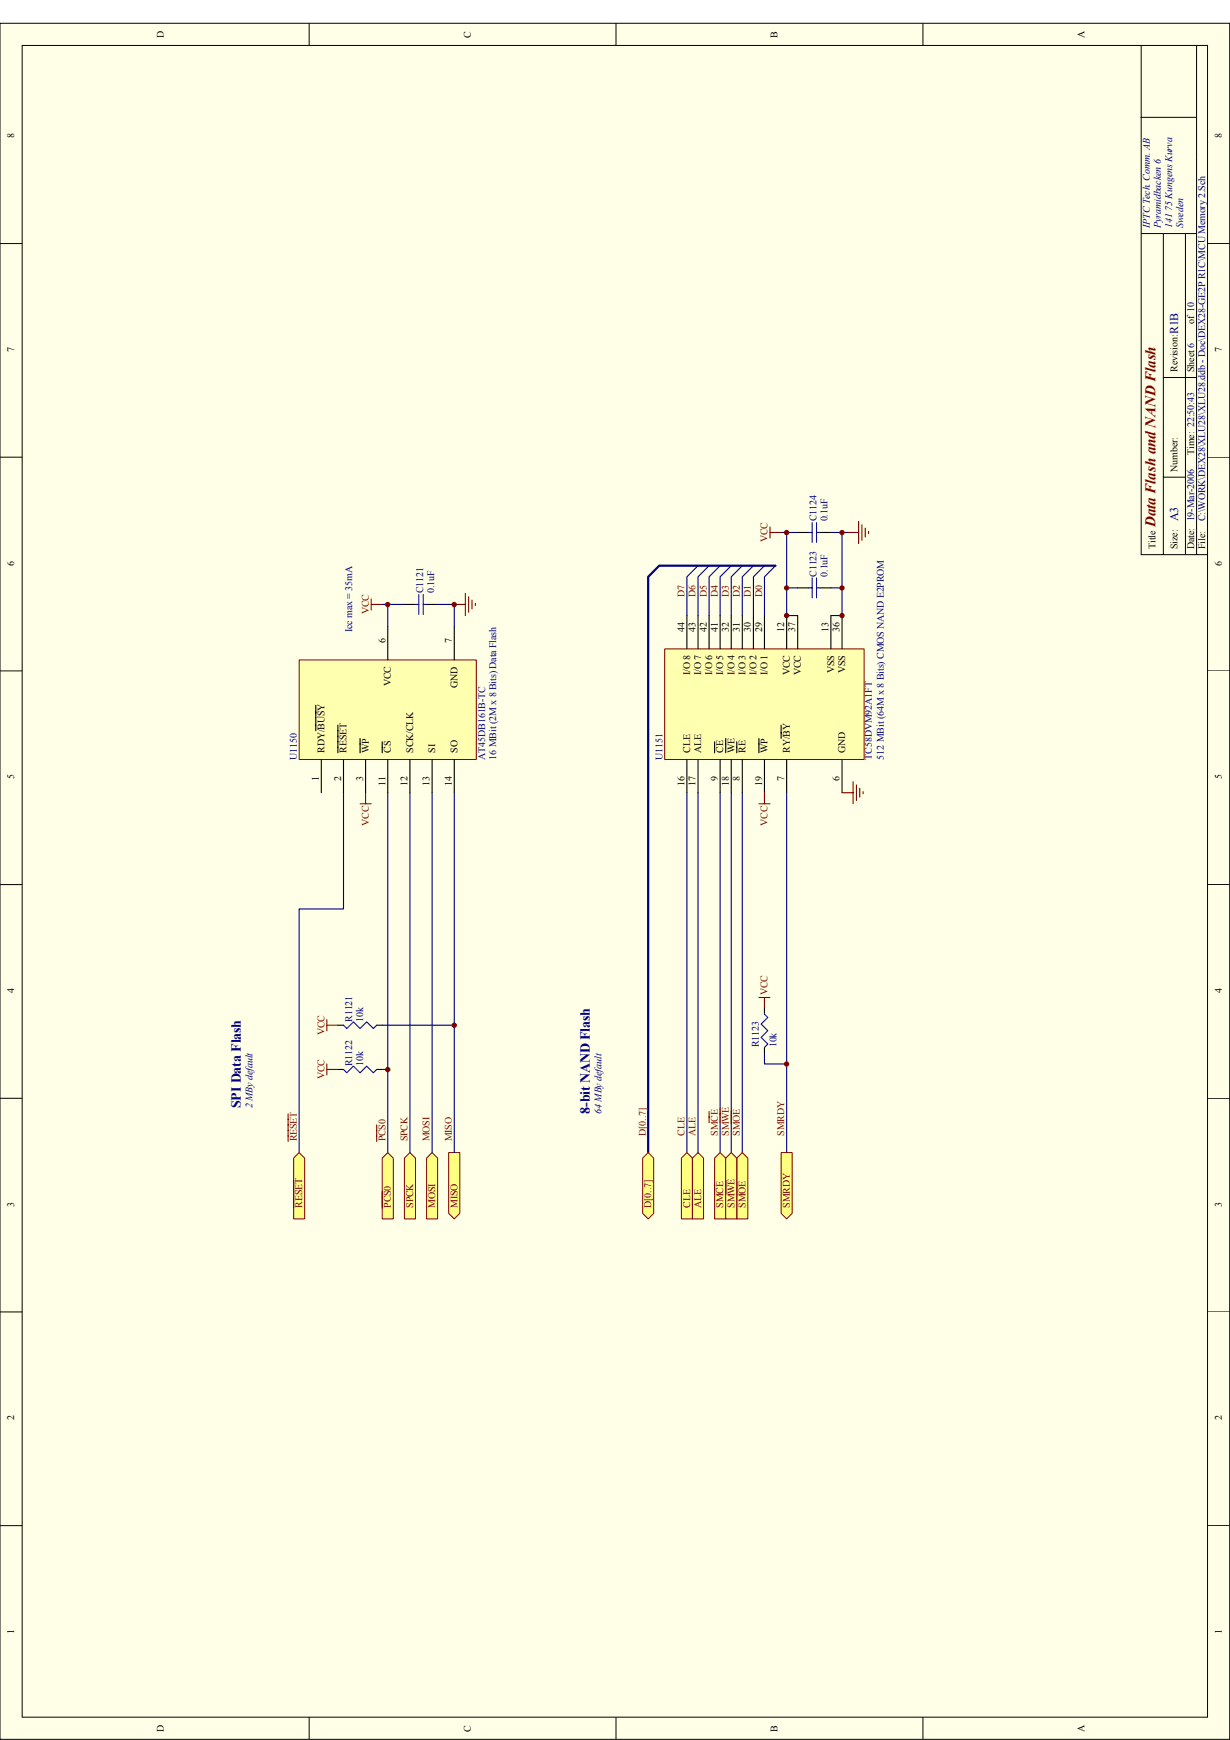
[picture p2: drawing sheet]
<svg xmlns="http://www.w3.org/2000/svg" width="297mm" height="420mm" viewBox="0 0 297 420" stroke-linecap="round" stroke-linejoin="round" font-family="sans-serif">
<path d="M0 5.6h297v414.4h-297z" fill="#ffffe8"/>
<g fill="none" stroke="#000" stroke-width=".24">
<path d="M0 5.6h297v414.4h-297zM5.4 11h286.2v403.6h-286.2zM74.7 5.6v5.4M148.8 5.6v5.4M222.9 5.6v5.4M275.6 11v17.3h13.4M289 11v122.9M275.6 28.3v105.6h16M0 58.8h5.4M275.6 56.4h13.4M280.9 56.4v77.5M286.3 56.4v77.5"/>
<path d="M291.6 58.8h5.4M280.9 91.2h8.1M0 110.4h5.4M280.9 115.2h5.4M291.6 110.4h5.4M0 162h5.4M291.6 162h5.4M0 213.6h5.4M291.6 213.6h5.4M0 265.2h5.4M291.6 265.2h5.4M0 316.8h5.4"/>
<path d="M291.6 316.8h5.4M0 368.4h5.4M291.6 368.4h5.4M74.7 414.6v5.4M148.8 414.6v5.4M222.9 414.6v5.4"/>
</g>
<path d="M89.6 144.6v2.7M89.6 146h2.7M109.7 146h2.7M112.4 143.3v5.3M113.2 144.1v3.7M114 144.9v2.1M114.8 145.7v.5M78.9 246.2v2.7M78.9 247.6h2.7" fill="none" stroke="#800000" stroke-width=".27"/>
<path d="M97.7 146h2.6M103 146h2.7" fill="none" stroke="#000" stroke-width=".27"/>
<path d="M100.3 146h.8M101.1 143.6v4.8M102.2 146h.8M102.2 143.6v4.8" fill="none" stroke="#00f" stroke-width=".27"/>
<path d="M93.6 191.4v86.9M92.3 247.6h17.4" fill="none" stroke="#000080" stroke-width=".27"/>
<g fill="#ffff80" stroke="#800000" stroke-width=".24">
<path d="M97.7 279.6l1.3-1.3 1.3 1.3v14.7h-2.6z" fill-rule="evenodd"/>
<path d="M108.4 278.3h2.6v14.7l-1.3 1.3-1.3-1.3z" fill-rule="evenodd"/>
<path d="M104.4 278.3l1.3 1.3v14.7h-2.7v-14.7z" fill-rule="evenodd"/>
<path d="M92.3 279.6l1.3-1.3 1.4 1.3v14.7h-2.7z" fill-rule="evenodd"/>
</g>
<path d="M78.9 256.9v2.7M78.9 258.2h2.7M69.6 269v6.6M91 271.6v4M92.3 287.7v4" fill="none" stroke="#800000" stroke-width=".27"/>
<path d="M83 191.4v28.1h-10.8v58.8" fill="none" stroke="#000080" stroke-width=".27"/>
<path d="M70.9 279.6l1.3-1.3 1.4 1.3v14.7h-2.7z" fill-rule="evenodd" fill="#ffff80" stroke="#800000" stroke-width=".24"/>
<path d="M87 194.1h2.6M88.3 191.4v2.7M70.9 285v6.7" fill="none" stroke="#800000" stroke-width=".27"/>
<path d="M92.3 146h2.7M105.7 146h4M99 191.4v86.9M104.4 191.4v86.9M109.7 191.4v86.9M165.9 191.4v86.9M168.6 191.4v86.9M173.9 191.4v86.9M176.6 191.4v86.9M179.3 191.4v86.9M190 191.4v86.9M92.3 258.2h1.3" fill="none" stroke="#000080" stroke-width=".27"/>
<path d="M187.3 136.6h-28.1l-2.7 2.7v139" fill="none" stroke="#000080" stroke-width=".53"/>
<path d="M160.5 156.7h48.2v26.7h-48.2z" fill="#ffffb0"/>
<path d="M160.5 156.7h48.2v26.7h-48.2z" fill="none" stroke="#800000" stroke-width=".24"/>
<g fill="none" stroke="#000" stroke-width=".27">
<path d="M165.9 148.6v8.1M168.6 148.6v8.1M171.2 148.6v8.1M173.9 148.6v8.1M176.6 148.6v8.1M179.3 148.6v8.1M181.9 148.6v8.1M184.6 148.6v8.1M190 148.6v8.1M192.6 148.6v8.1M200.7 148.6v8.1M203.3 148.6v8.1"/>
<path d="M172.6 179.1v2.7M175.3 178.3v3.5M177.9 179.1v2.7M183.3 178.3v3.5M188.6 175.1v3.2M165.9 183.4v8M168.6 183.4v8M173.9 183.4v8M176.6 183.4v8M179.3 183.4v8M184.6 183.4v8M190 183.4v8"/>
<path d="M203.3 183.4v8"/>
</g>
<path d="M168.6 136.6l-2.7 2.7v9.3M171.2 136.6l-2.6 2.7v9.3M173.9 136.6l-2.7 2.7v9.3M176.6 136.6l-2.7 2.7v9.3M179.3 136.6l-2.7 2.7v9.3M181.9 136.6l-2.6 2.7v9.3M184.6 136.6l-2.7 2.7v9.3M187.3 136.6l-2.7 2.7v9.3" fill="none" stroke="#000080" stroke-width=".27"/>
<g fill="#ffff80" stroke="#800000" stroke-width=".24">
<path d="M155.2 279.6l1.3-1.3 1.4 1.3v13.4l-1.4 1.3-1.3-1.3z" fill-rule="evenodd"/>
<path d="M164.5 279.6l1.4-1.3 1.3 1.3v14.7h-2.7z" fill-rule="evenodd"/>
<path d="M167.2 279.6l1.4-1.3 1.3 1.3v14.7h-2.7z" fill-rule="evenodd"/>
<path d="M172.6 279.6l1.3-1.3 1.4 1.3v14.7h-2.7z" fill-rule="evenodd"/>
</g>
<path d="M172.6 285.8v2.7" fill="none" stroke="#800000" stroke-width=".27"/>
<path d="M177.9 279.6l1.4-1.3 1.3 1.3v14.7h-2.7z" fill-rule="evenodd" fill="#ffff80" stroke="#800000" stroke-width=".24"/>
<path d="M177.9 285.5v3.2" fill="none" stroke="#800000" stroke-width=".27"/>
<path d="M176.6 278.3l1.3 1.3v14.7h-2.6v-14.7z" fill-rule="evenodd" fill="#ffff80" stroke="#800000" stroke-width=".24"/>
<path d="M175.3 285v3.5" fill="none" stroke="#800000" stroke-width=".27"/>
<path d="M188.6 278.3h2.7v14.7l-1.3 1.3-1.4-1.3z" fill-rule="evenodd" fill="#ffff80" stroke="#800000" stroke-width=".24"/>
<g fill="none" stroke="#800000" stroke-width=".27">
<path d="M185.9 128.6h2.7M185.9 127.2v2.7M204.7 128.6h2.6M207.3 125.9v5.4M208.2 126.7v3.8M209 127.5v2.2M209.8 128.3v.6M183.3 194.1h2.6M184.6 191.4v2.7M203.3 191.4h2.7M206 188.7v5.4M206.8 189.5v3.8"/>
<path d="M207.6 190.3v2.2M208.4 191.1v.6M183.3 240.9h2.6M184.6 240.9v2.7M171.2 268.4v2.7M173.9 267.6v3.5M176.6 268.2v3.1"/>
</g>
<path d="M192.6 128.6h2.7M198 128.6h2.7M192.6 142h2.7M198 142h2.7" fill="none" stroke="#000" stroke-width=".27"/>
<path d="M195.3 128.6h.8M196.1 126.2v4.8M196.1 139.5v4.9M197.2 126.2v4.8M197.2 139.5v4.9M197.2 128.6h.8M195.3 142h.8M197.2 142h.8" fill="none" stroke="#00f" stroke-width=".27"/>
<path d="M188.6 128.6h1.4v20h2.6M190 128.6h2.6M200.7 128.6h2.6M204.7 128.6h-1.4v20h-2.6M190 142h2.6M200.7 142h2.6M184.6 254.2v2.7h5.4" fill="none" stroke="#000080" stroke-width=".27"/>
<path d="M72.3 159.4h42.7v24h-42.7z" fill="#ffffb0"/>
<path d="M72.2 159.4h42.8v24h-42.8z" fill="none" stroke="#800000" stroke-width=".24"/>
<g fill="none" stroke="#000" stroke-width=".27">
<path d="M93.6 151.3v8M109.7 151.3v8M76.3 170.3v6.1M81.6 175.1v6.7M87 178.3v3.5M92.3 179.1v2.7M77.6 183.4v8M83 183.4v8M88.3 183.4v8M93.6 183.4v8M99 183.4v8M104.4 183.4v8"/>
<path d="M109.7 183.4v8M81.6 258.2h1.4M81.6 247.6h1.4M91 258.2h1.3M91 247.6h1.3M184.6 243.6v1.3M184.6 252.9v1.3"/>
</g>
<path d="M93.6 146v5.3M95 146h2.7M109.7 146v5.3" fill="none" stroke="#000080" stroke-width=".27"/>
<path d="M83 258.2l.8 .8 1.5-1.6 1.7 1.6 1.6-1.6 1.6 1.6 .8-.8M83 247.6l.8 .8 1.5-1.6 1.7 1.6 1.6-1.6 1.6 1.6 .8-.8M184.6 244.9l.8 .8-1.6 1.6 1.6 1.6-1.6 1.6 1.6 1.6-.8 .8" fill="none" stroke="#00f" stroke-width=".27"/>
<g fill="#800000" stroke="#800000" stroke-width=".24">
<circle cx="109.7" cy="146" r=".53"/>
<circle cx="109.7" cy="247.6" r=".53"/>
<circle cx="93.6" cy="258.3" r=".53"/>
<circle cx="190" cy="148.6" r=".52"/>
<circle cx="203.3" cy="148.6" r=".52"/>
<circle cx="190" cy="128.6" r=".52"/>
<circle cx="203.3" cy="128.6" r=".52"/>
<circle cx="190" cy="142" r=".52"/>
<circle cx="203.3" cy="142" r=".52"/>
<circle cx="190" cy="256.9" r=".52"/>
<circle cx="93.6" cy="146" r=".53"/>
</g>
<text font-size="3.6" fill="#800000" x="279.1" y="127.2" transform="rotate(-90 279.1 127.2)">Data Flash and NAND Flash</text>
<g font-size="3.4" fill="#000080">
<text x="58.1" y="267.6" transform="rotate(-90 58.1 267.6)">SPI Data Flash</text>
<text x="142.4" y="269" transform="rotate(-90 142.4 269)">8-bit NAND Flash</text>
</g>
<g font-size="2.9" fill="#000080">
<text x="284.5" y="80.7" transform="rotate(-90 284.5 80.7)">R1B</text>
<text x="284.5" y="125.9" transform="rotate(-90 284.5 125.9)">A3</text>
</g>
<g font-size="2.4">
<text x="39.6" y="9.1" transform="rotate(-90 39.6 9.1)">D</text>
<text x="113.7" y="9.1" transform="rotate(-90 113.7 9.1)">C</text>
<text x="187.8" y="9.1" transform="rotate(-90 187.8 9.1)">B</text>
<text x="261.9" y="9.1" transform="rotate(-90 261.9 9.1)">A</text>
<text x="3.4" y="33.4" transform="rotate(-90 3.4 33.4)">8</text>
<text x="295.1" y="33.4" transform="rotate(-90 295.1 33.4)">8</text>
<text x="288.4" y="78.3" transform="rotate(-90 288.4 78.3)">of 10</text>
<text x="3.4" y="85" transform="rotate(-90 3.4 85)">7</text>
<text x="284.4" y="89.8" transform="rotate(-90 284.4 89.8)">Revision:</text>
<text x="288.4" y="89.8" transform="rotate(-90 288.4 89.8)">Sheet 6</text>
<text x="295.1" y="85" transform="rotate(-90 295.1 85)">7</text>
<text x="284.4" y="113.9" transform="rotate(-90 284.4 113.9)">Number:</text>
<text x="288.4" y="109.9" transform="rotate(-90 288.4 109.9)">Time: 22:50:43</text>
<text x="3.4" y="136.6" transform="rotate(-90 3.4 136.6)">6</text>
<text x="279" y="132.6" transform="rotate(-90 279 132.6)">Title</text>
<text x="284.4" y="132.6" transform="rotate(-90 284.4 132.6)">Size:</text>
<text x="288.4" y="132.6" transform="rotate(-90 288.4 132.6)">Date: 19-Mar-2006</text>
<text x="291.1" y="132.6" transform="rotate(-90 291.1 132.6)">File:</text>
<text x="295.1" y="136.6" transform="rotate(-90 295.1 136.6)">6</text>
<text x="93.1" y="155.3" transform="rotate(-90 93.1 155.3)">6</text>
<text x="109.1" y="155.3" transform="rotate(-90 109.1 155.3)">7</text>
<text x="165.3" y="152.6" transform="rotate(-90 165.3 152.6)">44</text>
<text x="168" y="152.6" transform="rotate(-90 168 152.6)">43</text>
<text x="170.7" y="152.6" transform="rotate(-90 170.7 152.6)">42</text>
<text x="173.3" y="152.6" transform="rotate(-90 173.3 152.6)">41</text>
<text x="176" y="152.6" transform="rotate(-90 176 152.6)">32</text>
<text x="178.7" y="152.6" transform="rotate(-90 178.7 152.6)">31</text>
<text x="181.4" y="152.6" transform="rotate(-90 181.4 152.6)">30</text>
<text x="184" y="152.6" transform="rotate(-90 184 152.6)">29</text>
<text x="189.4" y="152.6" transform="rotate(-90 189.4 152.6)">12</text>
<text x="192.1" y="152.6" transform="rotate(-90 192.1 152.6)">37</text>
<text x="200.1" y="152.6" transform="rotate(-90 200.1 152.6)">13</text>
<text x="202.8" y="152.6" transform="rotate(-90 202.8 152.6)">36</text>
<text x="94.4" y="165.7" transform="rotate(-90 94.4 165.7)">VCC</text>
<text x="110.4" y="166" transform="rotate(-90 110.4 166)">GND</text>
<text x="166.6" y="163.1" transform="rotate(-90 166.6 163.1)">I/O 8</text>
<text x="169.3" y="163.1" transform="rotate(-90 169.3 163.1)">I/O 7</text>
<text x="172" y="163.1" transform="rotate(-90 172 163.1)">I/O 6</text>
<text x="174.7" y="163.1" transform="rotate(-90 174.7 163.1)">I/O 5</text>
<text x="177.4" y="163.1" transform="rotate(-90 177.4 163.1)">I/O 4</text>
<text x="180" y="163.1" transform="rotate(-90 180 163.1)">I/O 3</text>
<text x="182.7" y="163.1" transform="rotate(-90 182.7 163.1)">I/O 2</text>
<text x="185.4" y="163.1" transform="rotate(-90 185.4 163.1)">I/O 1</text>
<text x="190.7" y="163.1" transform="rotate(-90 190.7 163.1)">VCC</text>
<text x="193.4" y="163.1" transform="rotate(-90 193.4 163.1)">VCC</text>
<text x="201.4" y="162.6" transform="rotate(-90 201.4 162.6)">VSS</text>
<text x="204.1" y="162.6" transform="rotate(-90 204.1 162.6)">VSS</text>
<text x="78.4" y="181.8" transform="rotate(-90 78.4 181.8)">RDY/BUSY</text>
<text x="83.7" y="181.8" transform="rotate(-90 83.7 181.8)">RESET</text>
<text x="89" y="181.8" transform="rotate(-90 89 181.8)">WP</text>
<text x="94.4" y="181.8" transform="rotate(-90 94.4 181.8)">CS</text>
<text x="99.8" y="181.8" transform="rotate(-90 99.8 181.8)">SCK/CLK</text>
<text x="105.1" y="181.8" transform="rotate(-90 105.1 181.8)">SI</text>
<text x="110.4" y="181.8" transform="rotate(-90 110.4 181.8)">SO</text>
<text x="166.6" y="181.8" transform="rotate(-90 166.6 181.8)">CLE</text>
<text x="169.3" y="181.8" transform="rotate(-90 169.3 181.8)">ALE</text>
<text x="174.7" y="181.8" transform="rotate(-90 174.7 181.8)">CE</text>
<text x="177.4" y="181.8" transform="rotate(-90 177.4 181.8)">WE</text>
<text x="180" y="181.8" transform="rotate(-90 180 181.8)">RE</text>
<text x="185.4" y="181.8" transform="rotate(-90 185.4 181.8)">WP</text>
<text x="190.7" y="181.8" transform="rotate(-90 190.7 181.8)">RY/BY</text>
<text x="204.1" y="181.8" transform="rotate(-90 204.1 181.8)">GND</text>
<text x="3.4" y="188.2" transform="rotate(-90 3.4 188.2)">5</text>
<text x="77" y="188.5" transform="rotate(-90 77 188.5)">1</text>
<text x="82.4" y="188.5" transform="rotate(-90 82.4 188.5)">2</text>
<text x="87.7" y="188.5" transform="rotate(-90 87.7 188.5)">3</text>
<text x="93.1" y="189.8" transform="rotate(-90 93.1 189.8)">11</text>
<text x="98.4" y="189.8" transform="rotate(-90 98.4 189.8)">12</text>
<text x="103.8" y="189.8" transform="rotate(-90 103.8 189.8)">13</text>
<text x="109.1" y="189.8" transform="rotate(-90 109.1 189.8)">14</text>
<text x="165.3" y="189.8" transform="rotate(-90 165.3 189.8)">16</text>
<text x="168" y="189.8" transform="rotate(-90 168 189.8)">17</text>
<text x="173.3" y="188.5" transform="rotate(-90 173.3 188.5)">9</text>
<text x="176" y="189.8" transform="rotate(-90 176 189.8)">18</text>
<text x="178.7" y="188.5" transform="rotate(-90 178.7 188.5)">8</text>
<text x="184" y="189.8" transform="rotate(-90 184 189.8)">19</text>
<text x="189.4" y="188.5" transform="rotate(-90 189.4 188.5)">7</text>
<text x="202.8" y="188.5" transform="rotate(-90 202.8 188.5)">6</text>
<text x="295.1" y="188.2" transform="rotate(-90 295.1 188.2)">5</text>
<text x="3.4" y="239.8" transform="rotate(-90 3.4 239.8)">4</text>
<text x="295.1" y="239.8" transform="rotate(-90 295.1 239.8)">4</text>
<text x="3.4" y="291.4" transform="rotate(-90 3.4 291.4)">3</text>
<text x="295.1" y="291.4" transform="rotate(-90 295.1 291.4)">3</text>
<text x="3.4" y="343" transform="rotate(-90 3.4 343)">2</text>
<text x="295.1" y="343" transform="rotate(-90 295.1 343)">2</text>
<text x="3.4" y="394.6" transform="rotate(-90 3.4 394.6)">1</text>
<text x="295.1" y="394.6" transform="rotate(-90 295.1 394.6)">1</text>
<text x="39.6" y="418.1" transform="rotate(-90 39.6 418.1)">D</text>
<text x="113.7" y="418.1" transform="rotate(-90 113.7 418.1)">C</text>
<text x="187.8" y="418.1" transform="rotate(-90 187.8 418.1)">B</text>
<text x="261.9" y="418.1" transform="rotate(-90 261.9 418.1)">A</text>
</g>
<g font-size="2.4" fill="#000080">
<text x="277.7" y="55.1" transform="rotate(-90 277.7 55.1)">IPTC Tech. Comm. AB</text>
<text x="280.4" y="55.1" transform="rotate(-90 280.4 55.1)">Pyramidbacken 6</text>
<text x="283" y="55.1" transform="rotate(-90 283 55.1)">141 75 Kungens Kurva</text>
<text x="285.7" y="55.1" transform="rotate(-90 285.7 55.1)">Sweden</text>
<text x="197.1" y="125.9" transform="rotate(-90 197.1 125.9)">C1124</text>
<text x="199.8" y="125.9" transform="rotate(-90 199.8 125.9)">0.1uF</text>
<text x="291.1" y="125.9" transform="rotate(-90 291.1 125.9)">C:\WORK\DEX28\XLU28\XLU28.ddb - Doc\DEX28-GE2P R1C\MCU Memory 2.Sch</text>
<text x="102.2" y="143.3" transform="rotate(-90 102.2 143.3)">C1121</text>
<text x="104.8" y="143.3" transform="rotate(-90 104.8 143.3)">0.1uF</text>
<text x="197.1" y="139.3" transform="rotate(-90 197.1 139.3)">C1123</text>
<text x="199.8" y="139.3" transform="rotate(-90 199.8 139.3)">0.1uF</text>
<text x="85" y="152.6" transform="rotate(-90 85 152.6)">Icc max = 35mA</text>
<text x="71.7" y="183.4" transform="rotate(-90 71.7 183.4)">U1150</text>
<text x="117.1" y="183.4" transform="rotate(-90 117.1 183.4)">AT45DB161B-TC</text>
<text x="119.8" y="183.4" transform="rotate(-90 119.8 183.4)">16 MBit (2M x 8 Bits) Data Flash</text>
<text x="160" y="183.4" transform="rotate(-90 160 183.4)">U1151</text>
<text x="210.5" y="183.4" transform="rotate(-90 210.5 183.4)">TC58DVM92A1FT</text>
<text x="213.5" y="183.4" transform="rotate(-90 213.5 183.4)">512 MBit (64M x 8 Bits) CMOS NAND E2PROM</text>
<text x="85" y="246.8" transform="rotate(-90 85 246.8)">R1121</text>
<text x="87.7" y="246.8" transform="rotate(-90 87.7 246.8)">10k</text>
<text x="85" y="257.4" transform="rotate(-90 85 257.4)">R1122</text>
<text x="87.7" y="257.4" transform="rotate(-90 87.7 257.4)">10k</text>
<text x="183.2" y="252.9" transform="rotate(-90 183.2 252.9)">R1123</text>
<text x="187.5" y="252.9" transform="rotate(-90 187.5 252.9)">10k</text>
<text x="61" y="267.6" transform="rotate(-90 61 267.6)">2 MBy default</text>
<text x="145.2" y="269" transform="rotate(-90 145.2 269)">64 MBy default</text>
</g>
<g font-size="2.4" fill="#800000">
<text x="185.4" y="131" transform="rotate(-90 185.4 131)">VCC</text>
<text x="89" y="148.4" transform="rotate(-90 89 148.4)">VCC</text>
<text x="165.3" y="144.1" transform="rotate(-90 165.3 144.1)">D7</text>
<text x="168" y="144.1" transform="rotate(-90 168 144.1)">D6</text>
<text x="170.7" y="144.1" transform="rotate(-90 170.7 144.1)">D5</text>
<text x="173.3" y="144.1" transform="rotate(-90 173.3 144.1)">D4</text>
<text x="176" y="144.1" transform="rotate(-90 176 144.1)">D3</text>
<text x="178.7" y="144.1" transform="rotate(-90 178.7 144.1)">D2</text>
<text x="181.4" y="144.1" transform="rotate(-90 181.4 144.1)">D1</text>
<text x="184" y="144.1" transform="rotate(-90 184 144.1)">D0</text>
<text x="89" y="199.4" transform="rotate(-90 89 199.4)">VCC</text>
<text x="185.4" y="199.4" transform="rotate(-90 185.4 199.4)">VCC</text>
<text x="185.4" y="240.3" transform="rotate(-90 185.4 240.3)">VCC</text>
<text x="78.4" y="250" transform="rotate(-90 78.4 250)">VCC</text>
<text x="78.4" y="260.7" transform="rotate(-90 78.4 260.7)">VCC</text>
<text x="71.7" y="275.6" transform="rotate(-90 71.7 275.6)">RESET</text>
<text x="93.1" y="275.6" transform="rotate(-90 93.1 275.6)">PCS0</text>
<text x="98.4" y="275.6" transform="rotate(-90 98.4 275.6)">SPCK</text>
<text x="103.8" y="275.6" transform="rotate(-90 103.8 275.6)">MOSI</text>
<text x="109.1" y="275.6" transform="rotate(-90 109.1 275.6)">MISO</text>
<text x="155.9" y="274.3" transform="rotate(-90 155.9 274.3)">D[0..7]</text>
<text x="165.3" y="274.3" transform="rotate(-90 165.3 274.3)">CLE</text>
<text x="168" y="274.3" transform="rotate(-90 168 274.3)">ALE</text>
<text x="173.3" y="274.3" transform="rotate(-90 173.3 274.3)">SMCE</text>
<text x="176" y="274.3" transform="rotate(-90 176 274.3)">SMWE</text>
<text x="178.7" y="274.3" transform="rotate(-90 178.7 274.3)">SMOE</text>
<text x="189.4" y="274.3" transform="rotate(-90 189.4 274.3)">SMRDY</text>
<text x="73" y="291.7" transform="rotate(-90 73 291.7)">RESET</text>
<text x="94.4" y="291.7" transform="rotate(-90 94.4 291.7)">PCS0</text>
<text x="99.8" y="291.7" transform="rotate(-90 99.8 291.7)">SPCK</text>
<text x="105.1" y="291.7" transform="rotate(-90 105.1 291.7)">MOSI</text>
<text x="110.4" y="291.7" transform="rotate(-90 110.4 291.7)">MISO</text>
<text x="157.3" y="291.7" transform="rotate(-90 157.3 291.7)">D[0..7]</text>
<text x="166.6" y="291.7" transform="rotate(-90 166.6 291.7)">CLE</text>
<text x="169.3" y="291.7" transform="rotate(-90 169.3 291.7)">ALE</text>
<text x="174.7" y="291.7" transform="rotate(-90 174.7 291.7)">SMCE</text>
<text x="177.4" y="291.7" transform="rotate(-90 177.4 291.7)">SMWE</text>
<text x="180" y="291.7" transform="rotate(-90 180 291.7)">SMOE</text>
<text x="190.7" y="291.7" transform="rotate(-90 190.7 291.7)">SMRDY</text>
</g>
</svg>
